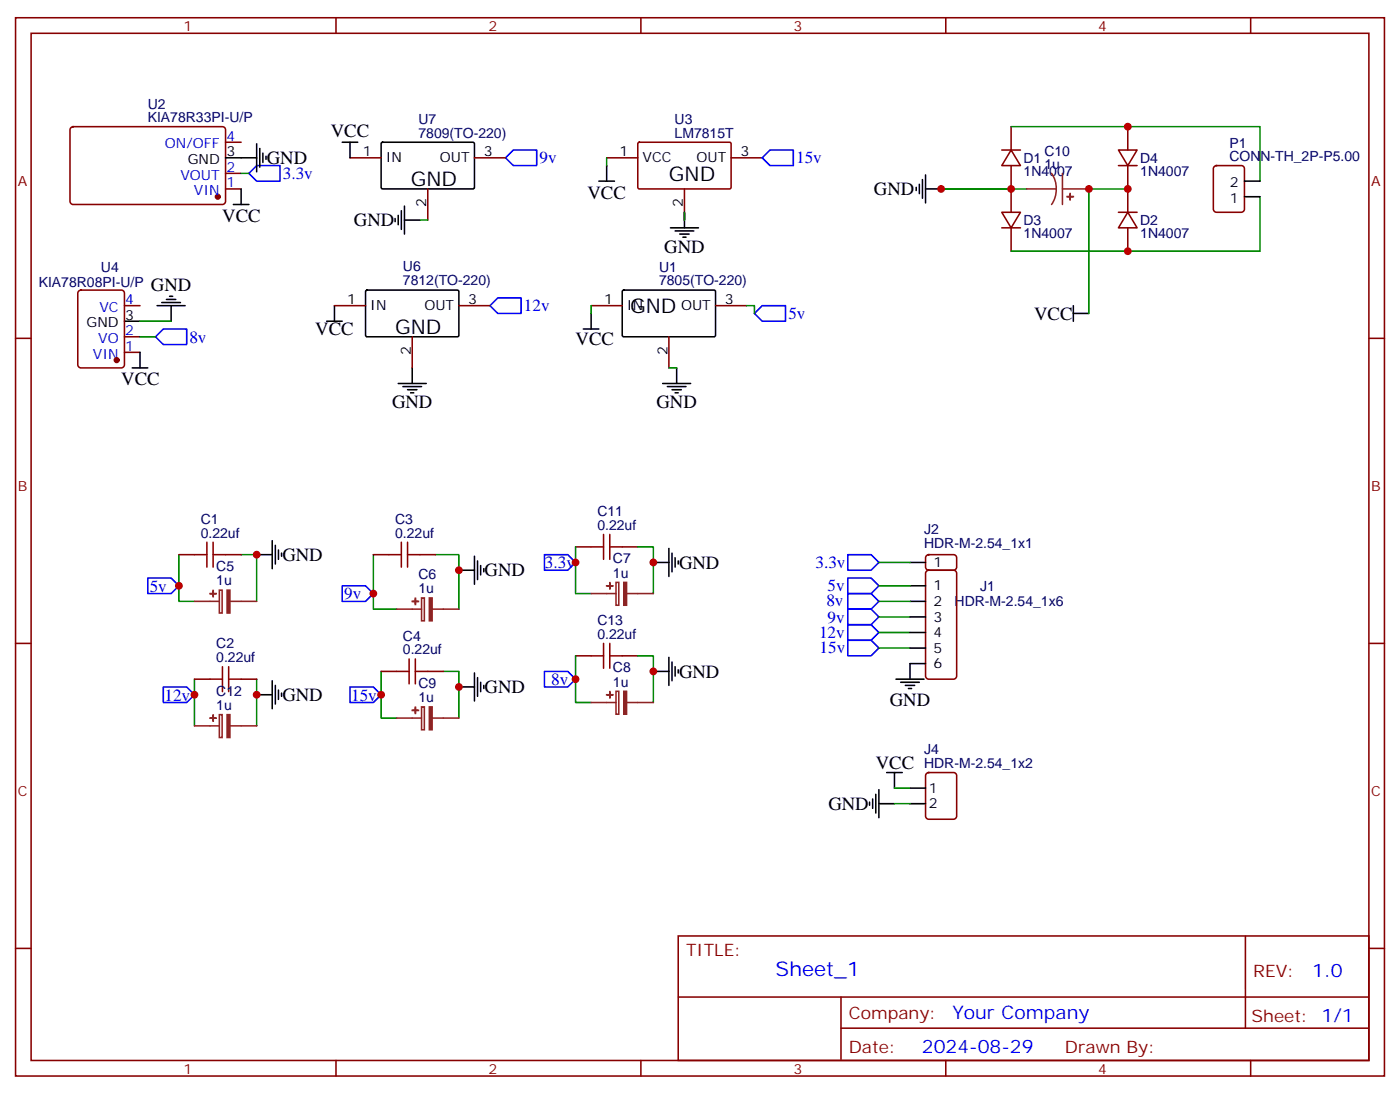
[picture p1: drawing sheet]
<svg xmlns="http://www.w3.org/2000/svg" width="317mm" height="248mm" viewBox="0 0 317 248" stroke-linecap="round" stroke-linejoin="round" font-family="sans-serif">
<g fill="none" stroke="#870000" stroke-width=".35">
<path d="M3.5 4h310.5v239.9h-310.5zM7.1 7.5h303.3v232.9h-303.3zM76.2 4v3.5M145.3 4v3.5M214.5 4v3.5M283.6 4v3.5M16.1 28.9l.5-.2h33.8a.71 .71 0 0 1 .8 .7v16.2a.76 .76 0 0 1-.8 .8h-33.8a.76 .76 0 0 1-.7-.8v-16.2zM51.2 39.3h3.5M51.2 32.2h3.5M79.4 35.8h7M107.6 35.8h7.1M137.6 35.8h7"/>
<path d="M144.7 32.4l.3-.2 20.6 .1 .2 .3-.1 10.1-.2 .1h-20.7l-.2-.3zM165.8 35.8h7.1M227.2 34h4.2M229.3 34l2.1 3.5h-4.2zM229.3 28.7v5.3M229.3 37.5v10.6M253.6 34h4.3l-2.1 3.5zM253.6 37.5h4.3M255.8 28.7v5.3M255.8 37.5v10.6M275.4 37.7l.5-.2h5.6a.71 .71 0 0 1 .7 .7v9.2a.76 .76 0 0 1-.7 .7h-5.6a.76 .76 0 0 1-.7-.7v-9.2zM51.2 42.8h3.5"/>
<path d="M97 42.8v7.1M155.2 42.8v7.1M227.2 48.1h4.2l-2.1 3.5zM227.2 51.6h4.2M229.3 51.6v5.3M253.6 48.1h4.3M255.8 48.1l2.1 3.5h-4.3zM255.8 51.6v5.3M3.5 76.7h3.6M17.9 66l.4-.2h9.2a.71 .71 0 0 1 .7 .7v16.2a.76 .76 0 0 1-.7 .7h-9.2a.76 .76 0 0 1-.7-.7v-16.2zM28.2 69.3h3.5M28.2 76.3h3.5"/>
<path d="M28.2 79.9h3.5M75.8 69.3h7.1M93.5 76.3v7.1M104.1 69.3h7M134.1 69.3h7M151.7 76.3v7.1M162.3 69.3h7M310.4 76.7h3.6M40.6 125.7h3.5M51.2 125.7h3.5M84.7 125.7h3.5M95.2 125.7h3.6"/>
<path d="M130.5 124h3.6M141.1 124h3.5M210.1 129.5l.5-.2h5.7a.71 .71 0 0 1 .7 .7v23.2a.76 .76 0 0 1-.7 .8h-5.7a.76 .76 0 0 1-.7-.8v-23.2zM210.1 125.9l.5-.2h5.7a.71 .71 0 0 1 .7 .7v2.2a.76 .76 0 0 1-.7 .7h-5.7a.76 .76 0 0 1-.7-.7v-2.2zM3.5 145.8h3.6M44.1 154h3.5M54.7 154h3.5M86.4 152.2h3.6M97 152.2h3.5M130.5 148.7h3.6M141.1 148.7h3.5M310.4 145.8h3.6"/>
<path d="M210.1 175.3l.5-.2h5.7a.71 .71 0 0 1 .7 .7v9.2a.76 .76 0 0 1-.7 .7h-5.7a.76 .76 0 0 1-.7-.7v-9.2zM3.5 215h3.6M153.8 212.2h156.6v28.2h-156.6zM282.4 212.2v20.9M310.4 215h3.6M153.8 226h156.5M190.7 233.1h119.6M190.7 226v14.1M76.2 240.4v3.5M145.3 240.4v3.5M214.5 240.4v3.5M283.6 240.4v3.5"/>
</g>
<g fill="none" stroke="#000" stroke-width=".35">
<path d="M51.2 35.8h7M58.2 32.6v6.3M58.9 33.7v4.2M59.6 34.7v2.1M60.3 35.4v.7M77.6 32.2h3.5M79.4 32.2v3.6M86.5 32.4l.3-.2 20.6 .1 .2 .3-.1 10.1-.3 .1h-20.6l-.2-.3zM137.6 37.5v3.6M209.9 39.7v6.3M52.9 46.4h3.5M54.7 42.8v3.6"/>
<path d="M89.6 49.5v.7M90.3 48.8v2.1M91 47.8v4.2M91.7 49.9h3.5M91.7 46.7v6.4M135.8 41.1h3.5M152 51.6h6.4M153.1 52.4h4.2M154.2 53.1h2.1M154.9 53.8h.7M155.2 48.1v3.5M207.8 42.5v.7"/>
<path d="M208.5 41.8v2.1M209.2 40.7v4.2M209.9 42.8h3.5M282.2 41.1h3.6M282.2 44.6h3.6M28.2 72.8h3.5M31.7 79.9v3.5M35.6 69.3h6.4M36.7 68.6h4.2M37.7 67.9h2.2M38.5 67.2h.7M38.8 69.3v3.5"/>
<path d="M74.1 72.8h3.5M75.8 69.3v3.5M83 65.9l.3-.1h20.6l.2 .3-.1 10.1-.3 .1h-20.6l-.2-.3zM132.3 74.6h3.5M134.1 71v3.6M141.2 65.9l.3-.1h20.6l.2 .3-.1 10.1-.3 .1h-20.6l-.2-.3zM243.4 71h3.5M243.4 69.3v3.5M30 83.4h3.5M90.3 86.9h6.4M91.4 87.6h4.2M92.4 88.3h2.1"/>
<path d="M93.1 89h.7M93.5 83.4v3.5M150.3 86.9h6.3M151.3 87.6h4.3M152.4 88.3h2.1M153.1 89h.7M153.5 83.4v3.5M58.2 125.7h3.5M61.7 122.6v6.3M62.4 123.6v4.2M63.1 124.7v2.1M63.9 125.4v.7"/>
<path d="M104.1 129.3h3.5M107.6 126.1v6.3M108.3 127.1v4.3M109 128.2v2.1M109.7 128.9v.7M148.2 127.5h3.5M151.7 124.3v6.4M152.4 125.4v4.2M153.1 126.4v2.2M153.8 127.1v.7M206.4 127.5h3.5M206.4 132.8h3.5"/>
<path d="M206.4 136.3h3.5M206.4 139.8h3.5M58.2 157.5h3.5M61.7 154.3v6.4M62.4 155.4v4.2M63.1 156.4v2.1M63.9 157.1v.7M104.1 155.7h3.5M107.6 152.5v6.4M108.3 153.6v4.2M109 154.7v2.1M109.7 155.4v.7"/>
<path d="M148.2 152.2h3.5M151.7 149v6.4M152.4 150.1v4.2M153.1 151.1v2.1M153.8 151.8v.7M203.2 154h6.3M204.3 154.7h4.2M205.3 155.4h2.1M206 156.1h.7M206.4 143.4h3.5M206.4 146.9h3.5M209.9 150.4h-3.5v3.6"/>
<path d="M199.3 179v6.3M201.1 175.1h3.5M202.8 175.1v3.5M206.4 178.6h3.5M197.2 181.8v.7M197.9 181.1v2.1M198.6 180.1v4.2M199.3 182.2h3.5M206.4 182.2h3.5"/>
</g>
<g fill="none" stroke="#00f" stroke-width=".35">
<path d="M56.4 39.3l1.8-1.8h5.3v3.6h-5.3zM116.4 34h5.3v3.5h-5.3l-1.7-1.7zM174.6 34h5.3v3.5h-5.3l-1.7-1.7zM37 74.6h5.3v3.5h-5.3l-1.7-1.8zM111.1 69.3l1.8-1.8h5.3v3.5h-5.3zM171.1 71l1.8-1.7h5.3v3.5h-5.3zM33.5 131h5.3l1.8 1.8-1.8 1.7h-5.3zM77.6 132.8h5.3l1.8 1.7-1.8 1.8h-5.3zM123.5 125.7h5.3l1.7 1.8-1.7 1.8h-5.3zM192.3 131h5.3l1.7 1.8-1.7 1.7h-5.3zM192.3 138.1h5.3l1.7 1.7-1.7 1.8h-5.3zM192.3 134.5h5.3l1.7 1.8-1.7 1.8h-5.3z"/>
<path d="M192.3 125.7h5.3l1.7 1.8-1.7 1.8h-5.3zM37 155.7h5.3l1.8 1.8-1.8 1.7h-5.3zM79.4 155.7h5.3l1.7 1.8-1.7 1.7h-5.3zM123.5 152.2h5.3l1.7 1.8-1.7 1.7h-5.3zM192.3 141.6h5.3l1.7 1.8-1.7 1.7h-5.3zM192.3 145.1h5.3l1.7 1.8-1.7 1.8h-5.3z"/>
</g>
<g fill="none" stroke="#008700" stroke-width=".35">
<path d="M54.7 39.3h1.7M137.6 35.8v1.7M229.3 28.7h56.5v12.4M95.2 49.9h1.8M155.2 48.1v1.8M213.4 42.8h19.4M255.8 42.8h-8.9v28.2M285.8 44.6v12.3h-56.5M31.7 76.3h3.6M31.7 72.8h7.1M134.1 69.3v1.7M169.3 69.3h1.8v1.7"/>
<path d="M151.7 83.4h1.8M40.6 125.7v10.6h3.5M54.7 125.7h3.5v10.6M84.7 125.7v12.4h5.3M98.8 125.7h5.3v12.4M130.5 124v10.5h3.6M144.6 124h3.6v10.5M199.3 139.8h7.1M199.3 127.5h7.1M199.3 132.8h7.1M199.3 136.3h7.1M44.1 154v10.5"/>
<path d="M58.2 154v10.5M86.4 152.2v10.6h3.6M100.5 152.2h3.6v10.6M130.5 148.7v10.5h3.6M144.6 148.7h3.6v10.5M199.3 143.4h7.1M199.3 146.9h7.1M202.8 178.6h3.6M202.8 182.2h3.6"/>
</g>
<g fill="none" stroke="#a10000" stroke-width=".35">
<path d="M44.1 125.7h2.8M46.9 122.9v5.7M48.3 125.7h2.9M48.3 122.9v5.7M88.2 125.7h2.8M91 122.9v5.7M92.4 125.7h2.8M92.4 122.9v5.7M134.1 124h2.8M136.9 121.1v5.7M138.3 124h2.8M138.3 121.1v5.7"/>
<path d="M47.6 154h2.8M50.4 151.1v5.7M51.9 154h2.8M51.9 151.1v5.7M90 152.2h2.8M92.8 149.4v5.6M94.2 152.2h2.8M94.2 149.4v5.6M134.1 148.7h2.8M136.9 145.8v5.7M138.3 145.8v5.7M138.3 148.7h2.8"/>
</g>
<g fill="none" stroke="#8c2424" stroke-width=".35">
<path d="M238.5 39.3l.8 1.7 .2 1.8M240.9 39.3v7.1M232.8 42.8h6.7M239.5 42.8l-.2 1.9-.8 1.7M240.9 42.8h6M44.1 136.3h5.6M49.7 133.8h.7v5.2h-.7zM52.2 136.3h6M90 138.1h5.6M95.6 135.5h.6v5.2h-.6zM98.1 138.1h6M134.1 134.5h5.6"/>
<path d="M139.7 132h.6v5.2h-.6zM142.2 134.5h6M134.1 159.2h5.6M139.7 156.7h.6v5.2h-.6zM142.2 159.2h6M44.1 164.5h5.6M49.7 162h.7v5.2h-.7zM52.2 164.5h6M90 162.8h5.6M95.6 160.2h.6v5.2h-.6zM98.1 162.8h6"/>
</g>
<g fill="#8c2424" stroke="#8c2424" stroke-width=".35">
<path d="M242.7 43.9v1.4z"/>
<path d="M242 44.6h1.4z"/>
<path d="M51.5 133.8h.6v5.2h-.6z"/>
<path d="M48.3 133.8l.1 1.5z"/>
<path d="M47.6 134.5l1.4 .1z"/>
<path d="M97.4 135.5h.6v5.2h-.6z"/>
<path d="M94.2 135.6v1.4z"/>
<path d="M93.5 136.3h1.4z"/>
<path d="M141.5 132h.6v5.2h-.6z"/>
<path d="M138.3 132.1v1.4z"/>
<path d="M137.6 132.8h1.4z"/>
<path d="M141.5 156.7h.6v5.2h-.6z"/>
<path d="M138.3 156.8v1.4z"/>
<path d="M137.6 157.5h1.4z"/>
<path d="M97.4 160.2h.6v5.2h-.6z"/>
<path d="M94.2 160.3v1.4z"/>
<path d="M93.5 161h1.4z"/>
<path d="M51.5 162h.6v5.2h-.6z"/>
<path d="M48.3 162.1l.1 1.4z"/>
<path d="M47.6 162.8h1.4z"/>
</g>
<g fill="#870000" stroke="#870000" stroke-width=".35">
<circle cx="49.4" cy="44.6" r=".53"/>
<circle cx="26.5" cy="81.6" r=".53"/>
</g>
<g fill="#c00">
<circle cx="104.1" cy="155.7" r=".88"/>
<circle cx="58.2" cy="157.5" r=".88"/>
<circle cx="58.2" cy="125.7" r=".88"/>
<circle cx="229.3" cy="42.8" r=".88"/>
<circle cx="255.8" cy="42.8" r=".88"/>
<circle cx="255.8" cy="28.7" r=".88"/>
<circle cx="255.8" cy="56.9" r=".88"/>
<circle cx="246.9" cy="42.8" r=".88"/>
<circle cx="104.1" cy="129.3" r=".88"/>
<circle cx="84.7" cy="134.5" r=".88"/>
<circle cx="86.4" cy="157.5" r=".88"/>
<circle cx="44.1" cy="157.5" r=".88"/>
<circle cx="40.6" cy="132.8" r=".88"/>
<circle cx="213.4" cy="42.8" r=".88"/>
<circle cx="148.2" cy="127.5" r=".88"/>
<circle cx="148.2" cy="152.2" r=".88"/>
<circle cx="130.5" cy="154" r=".88"/>
<circle cx="130.5" cy="127.5" r=".88"/>
</g>
<g font-size="4.6">
<text x="151.7" y="41.1">GND</text>
<text x="93.1" y="42.1">GND</text>
<text x="142.9" y="71">GND</text>
<text x="89.6" y="75.6">GND</text>
</g>
<text font-size="4.6" fill="#00f" x="175.9" y="221.2">Sheet_1</text>
<g font-size="4.2">
<text x="75" y="31.2">VCC</text>
<text x="60.5" y="37.2">GND</text>
<text x="133.2" y="45.1">VCC</text>
<text x="198.2" y="44.2">GND</text>
<text x="50.4" y="50.2">VCC</text>
<text x="80.3" y="51.3">GND</text>
<text x="150.6" y="57.3">GND</text>
<text x="34.2" y="66.1">GND</text>
<text x="71.5" y="76">VCC</text>
<text x="234.5" y="72.5">VCC</text>
<text x="130.5" y="78.1">VCC</text>
<text x="27.5" y="87.3">VCC</text>
<text x="88.9" y="92.6">GND</text>
<text x="148.9" y="92.6">GND</text>
<text x="64" y="127.1">GND</text>
<text x="109.9" y="130.7">GND</text>
<text x="154" y="128.9">GND</text>
<text x="154" y="153.6">GND</text>
<text x="64" y="158.9">GND</text>
<text x="109.9" y="157.1">GND</text>
<text x="201.8" y="159.9">GND</text>
<text x="198.6" y="174.4">VCC</text>
<text x="187.9" y="183.6">GND</text>
</g>
<g font-size="4.2" fill="#00f">
<text x="297.6" y="221.4">1.0</text>
<text x="216" y="231">Your Company</text>
<text x="209.1" y="238.8">2024-08-29</text>
</g>
<g font-size="3.9" fill="#00f">
<text x="64.1" y="40.5">3.3v</text>
<text x="122.4" y="37">9v</text>
<text x="180.6" y="37">15v</text>
<text x="118.8" y="70.5">12v</text>
<text x="43" y="77.7">8v</text>
<text x="178.8" y="72.2">5v</text>
<text x="123.6" y="128.7">3.3v</text>
<text x="185" y="128.8">3.3v</text>
<text x="33.9" y="134.1">5v</text>
<text x="78" y="135.9">9v</text>
<text x="187.4" y="137.3">8v</text>
<text x="187.7" y="134.1">5v</text>
<text x="187.7" y="141.1">9v</text>
<text x="185.7" y="144.6">12v</text>
<text x="185.9" y="148.1">15v</text>
<text x="125" y="155.2">8v</text>
<text x="37.3" y="158.8">12v</text>
<text x="79.6" y="158.8">15v</text>
</g>
<g font-size="3.9" fill="#800">
<text x="155.6" y="216.7">TITLE:</text>
<text x="284.2" y="221.4">REV:</text>
<text x="192.5" y="230.9">Company:</text>
<text x="283.9" y="231.6">Sheet: 1/1</text>
<text x="192.5" y="238.6">Date:</text>
<text x="241.5" y="238.7">Drawn By:</text>
</g>
<g font-size="3.2" fill="#800">
<text x="41.6" y="7">1</text>
<text x="110.8" y="7">2</text>
<text x="179.9" y="7">3</text>
<text x="249.1" y="7">4</text>
<text x="4.1" y="42.1">A</text>
<text x="311" y="42.1">A</text>
<text x="4.1" y="111.3">B</text>
<text x="311" y="111.3">B</text>
<text x="4.1" y="180.4">C</text>
<text x="311" y="180.4">C</text>
<text x="41.6" y="243.4">1</text>
<text x="110.8" y="243.4">2</text>
<text x="179.9" y="243.4">3</text>
<text x="249.1" y="243.4">4</text>
</g>
<g font-size="3.2" fill="#000080">
<text x="33.5" y="27.7">KIA78R33PI-U/P</text>
<text x="33.5" y="24.7">U2</text>
<text x="94.9" y="28">U7</text>
<text x="153" y="28.2">U3</text>
<text x="94.9" y="31.2">7809(TO-220)</text>
<text x="153" y="31.2">LM7815T</text>
<text x="236.8" y="35.3">C10</text>
<text x="278.8" y="33.5">P1</text>
<text x="232.1" y="39.9">1N4007</text>
<text x="232.1" y="36.9">D1</text>
<text x="236.8" y="38.2">1u</text>
<text x="258.6" y="39.9">1N4007</text>
<text x="258.6" y="36.9">D4</text>
<text x="278.8" y="36.5">CONN-TH_2P-P5.00</text>
<text x="232.1" y="54">1N4007</text>
<text x="232.1" y="51.1">D3</text>
<text x="258.6" y="54">1N4007</text>
<text x="258.6" y="51.1">D2</text>
<text x="8.8" y="65.1">KIA78R08PI-U/P</text>
<text x="22.9" y="61.6">U4</text>
<text x="91.4" y="64.7">7812(TO-220)</text>
<text x="91.4" y="61.5">U6</text>
<text x="149.5" y="64.7">7805(TO-220)</text>
<text x="149.5" y="61.7">U1</text>
<text x="45.5" y="118.7">C1</text>
<text x="89.6" y="118.7">C3</text>
<text x="135.5" y="117">C11</text>
<text x="45.5" y="121.8">0.22uf</text>
<text x="89.6" y="121.8">0.22uf</text>
<text x="135.5" y="120.1">0.22uf</text>
<text x="209.6" y="124.2">HDR-M-2.54_1x1</text>
<text x="209.6" y="120.9">J2</text>
<text x="49" y="129.5">C5</text>
<text x="94.9" y="131.3">C6</text>
<text x="139" y="131">1u</text>
<text x="139" y="127.7">C7</text>
<text x="49" y="132.7">1u</text>
<text x="94.9" y="134.5">1u</text>
<text x="216.5" y="137.4">HDR-M-2.54_1x6</text>
<text x="222.3" y="133.9">J1</text>
<text x="135.5" y="141.7">C13</text>
<text x="49.1" y="147">C2</text>
<text x="91.4" y="148.3">0.22uf</text>
<text x="91.4" y="145.2">C4</text>
<text x="135.5" y="144.8">0.22uf</text>
<text x="49" y="150.1">0.22uf</text>
<text x="94.9" y="155.9">C9</text>
<text x="139" y="155.6">1u</text>
<text x="139" y="152.4">C8</text>
<text x="49" y="160.9">1u</text>
<text x="49" y="157.7">C12</text>
<text x="94.9" y="159.2">1u</text>
<text x="209.6" y="170.9">J4</text>
<text x="209.6" y="174.1">HDR-M-2.54_1x2</text>
</g>
<g font-size="3.2" fill="#00f">
<text x="37.4" y="33.7">ON/OFF</text>
<text x="51.3" y="31.9">4</text>
<text x="40.9" y="40.7">VOUT</text>
<text x="51.3" y="38.9">2</text>
<text x="44" y="44.2">VIN</text>
<text x="51.3" y="42.5">1</text>
<text x="22.5" y="70.7">VC</text>
<text x="28.4" y="68.9">4</text>
<text x="22.2" y="77.8">VO</text>
<text x="28.4" y="76">2</text>
<text x="21" y="81.3">VIN</text>
<text x="28.4" y="79.5">1</text>
</g>
<g font-size="3.2">
<text x="51.3" y="35.4">3</text>
<text x="82.3" y="35.4">1</text>
<text x="109.7" y="35.4">3</text>
<text x="140.5" y="35.4">1</text>
<text x="167.9" y="35.4">3</text>
<text x="42.6" y="37.2">GND</text>
<text x="87.5" y="36.8">IN</text>
<text x="99.8" y="36.8">OUT</text>
<text x="145.7" y="36.8">VCC</text>
<text x="158" y="36.8">OUT</text>
<text x="96.7" y="47" transform="rotate(-90 96.7 47)">2</text>
<text x="154.9" y="47" transform="rotate(-90 154.9 47)">2</text>
<text x="278.9" y="46">1</text>
<text x="278.9" y="42.5">2</text>
<text x="78.8" y="68.9">1</text>
<text x="84" y="70.3">IN</text>
<text x="96.2" y="70.3">OUT</text>
<text x="106.2" y="68.9">3</text>
<text x="137" y="68.9">1</text>
<text x="142.2" y="70.3">IN</text>
<text x="154.4" y="70.3">OUT</text>
<text x="164.4" y="68.9">3</text>
<text x="19.6" y="74.2">GND</text>
<text x="28.4" y="72.5">3</text>
<text x="93.1" y="80.5" transform="rotate(-90 93.1 80.5)">2</text>
<text x="151.3" y="80.5" transform="rotate(-90 151.3 80.5)">2</text>
<text x="211.7" y="128.6">1</text>
<text x="211.7" y="133.8">1</text>
<text x="211.7" y="137.4">2</text>
<text x="211.7" y="140.9">3</text>
<text x="211.7" y="144.4">4</text>
<text x="211.7" y="148">5</text>
<text x="211.7" y="151.5">6</text>
<text x="210.6" y="179.7">1</text>
<text x="210.6" y="183.2">2</text>
</g>
</svg>
